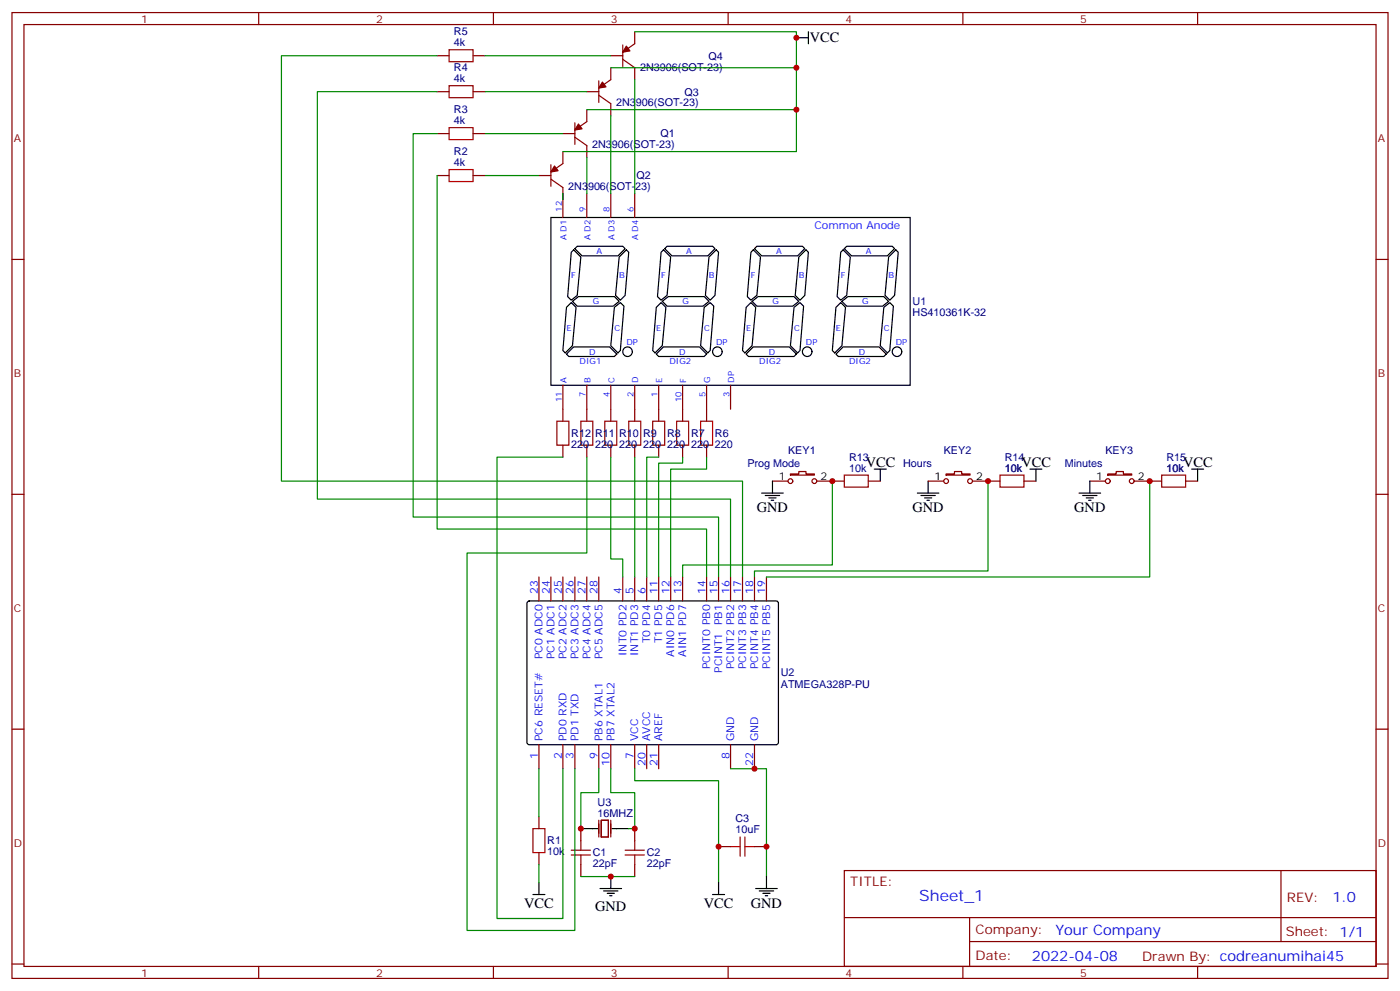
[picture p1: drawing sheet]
<svg xmlns="http://www.w3.org/2000/svg" width="412mm" height="292mm" viewBox="0 0 412 292" stroke-linecap="round" stroke-linejoin="round" font-family="sans-serif">
<g fill="none" stroke="#870000" stroke-width=".35">
<path d="M3.5 3.7h405.4v284.3h-405.4zM7.1 7.2h398.2v277.3h-398.2zM76.2 3.7v3.5M128.8 16.4h3.5M139.3 16.4h3.6M145.3 3.7v3.5M179.9 19.9v3.6l-3.5 2.4M179.9 16.4h3.5M183.4 17.5l3.6 2.4v3.6M183.4 13.2v6.4M187 9.3v3.6l-3.6 2.4M214.5 3.7v3.5"/>
<path d="M283.6 3.7v3.5M352.8 3.7v3.5M128.8 39.3h3.5M128.8 27h3.5M139.3 39.3h3.6M139.3 27h3.6M165.8 39.3h3.5M169.3 36.2v6.3M172.9 32.3v3.5l-3.6 2.5M172.9 27h3.5M176.4 28l3.5 2.5v3.5M176.4 23.8v6.4"/>
<path d="M128.8 51.7h3.5M139.3 51.7h3.6M158.7 51.7h3.6M162.3 52.7l3.5 2.5v8.8M162.3 48.5v6.4M165.8 44.6v3.6l-3.5 2.4M169.3 40.4l3.6 2.5v3.5M172.9 57v7M179.9 57v7M187 57v7M3.5 76.4h3.6M405.3 76.4h3.6"/>
<path d="M165.8 113.4v10.6M172.9 113.4v10.6M179.9 113.4v10.6M187 113.4v10.6M194 113.4v10.6M201.1 113.4v10.6M208.1 113.4v10.6M215.2 113.4v7.1M165.8 131.1v3.5M172.9 131.1v3.5M179.9 131.1v3.5M187 131.1v3.5"/>
<path d="M194 131.1v3.5M201.1 131.1v3.5M208.1 131.1v3.5M232.8 139.5h2.5v-.7h2.1v.7h2.5v.4h-7.1zM278.7 139.5h2.5v-.7h2.1v.7h2.5v.4h-7.1zM326.3 139.5h2.5v-.7h2.1v.7h2.5v.4h-7.1zM3.5 145.5h3.6M227.5 141.6h4.6M240.6 141.6h8.1M255.8 141.6h3.5M273.4 141.6h4.6M286.5 141.6h8.1"/>
<path d="M301.6 141.6h3.6M321 141.6h4.6M334.1 141.6h8.1M349.2 141.6h3.6M405.3 145.5h3.6M158.7 169.9v7M162.3 169.9v7M165.8 169.9v7M169.3 169.9v7M172.9 169.9v7M176.4 169.9v7M183.4 169.9v7"/>
<path d="M187 169.9v7M190.5 169.9v7M194 169.9v7M197.6 169.9v7M201.1 169.9v7M208.1 169.9v7M211.7 169.9v7M215.2 169.9v7M218.7 169.9v7M222.2 169.9v7M225.8 169.9v7M3.5 214.7h3.6"/>
<path d="M158.7 219.3v7M165.8 219.3v7M169.3 219.3v7M176.4 219.3v7M179.9 219.3v7M187 219.3v7M190.5 219.3v7M194 219.3v7M215.2 219.3v7M222.2 219.3v7M405.3 214.7h3.6M158.7 240.4v3.5"/>
<path d="M158.7 251v3.5M171.1 243.9v3.6M171.1 254.5v3.6M176.4 241.5v4.9M177.1 241.5h2.1v4.9h-2.1zM179.9 241.5v4.9M187 243.9v3.6M187 254.5v3.6M211.7 249.2h3.5M222.2 249.2h3.6M248.7 256.3h156.6v28.2h-156.6zM377.3 256.3v20.9"/>
<path d="M248.7 270.1h156.5M285.6 277.2h119.6M285.6 270.1v14.2M3.5 283.8h3.6M76.2 284.5v3.5M145.3 284.5v3.5M214.5 284.5v3.5M283.6 284.5v3.5M352.8 284.5v3.5M405.3 283.8h3.6"/>
<circle cx="232.8" cy="141.6" r=".71"/>
<circle cx="239.9" cy="141.6" r=".71"/>
<circle cx="278.7" cy="141.6" r=".71"/>
<circle cx="285.8" cy="141.6" r=".71"/>
<circle cx="326.3" cy="141.6" r=".71"/>
<circle cx="333.4" cy="141.6" r=".71"/>
</g>
<g fill="none" stroke="#000" stroke-width=".35">
<path d="M234.6 11.1h3.5M238.1 9.3v3.6M162.3 64h105.8v49.4h-105.8zM168.3 74.3l.7-.7 2.1 2.1-1.1 11.3-1.7 1.4-1.1-1.1zM169.3 73.2l.7-.7h13.4l.7 .7-2.1 2.1h-10.6zM184.5 73.6l.7 .7-1.1 12.7-1.4 1.4-1.4-1.4 1.1-11.3zM195.4 73.6l2.2 2.1-1.1 11.3-1.8 1.4-1-1.1 1-13zM195.8 73.2l.7-.7h13.4l.7 .7-2.1 2.1h-10.6zM211 73.6l.7 .7-1.1 12.7-1.4 1.4-1.4-1.4 1-11.3zM221.2 74.3l.7-.7 2.1 2.1-1 11.3-1.8 1.4-1.1-1.1zM222.2 73.2l.8-.7h13.4l.7 .7-2.2 2.1h-10.5zM237.4 73.6l.7 .7-1 12.7-1.4 1.4-1.5-1.4 1.1-11.3z"/>
<path d="M248.4 73.6l2.1 2.1-1.1 11.3-1.8 1.4-1-1.1 1-13zM248.7 73.2l.7-.7h13.4l.7 .7-2.1 2.1h-10.6zM263.9 73.6l.7 .7-1.1 12.7-1.4 1.4-1.4-1.4 1.1-11.3zM166.9 90.5l1.4-1.4 1.4 1.4-1.1 11.3-2.1 2.1-.7-.7zM168.6 88.7l1.8-1.4h10.6l1.4 1.4-1.8 1.4h-10.6zM181 90.5l1.7-1.4 1.1 1-1.1 13.1-.7 .7-2.1-2.1zM193.3 90.5l1.4-1.4 1.4 1.4-1 11.3-2.1 2.1-.7-.7zM195.1 88.7l1.7-1.4h10.6l1.4 1.4-1.7 1.4h-10.6zM207.4 90.5l1.8-1.4 1.1 1-1.1 13.1-.7 .7-2.1-2.1zM219.8 90.5l1.4-1.4 1.4 1.4-1.1 11.3-2.1 2.1-.7-.7zM221.5 88.7l1.8-1.4h10.6l1.4 1.4-1.8 1.4h-10.5zM233.9 90.5l1.8-1.4 1 1-1 13.1-.8 .7-2.1-2.1z"/>
<path d="M246.2 90.5l1.4-1.4 1.5 1.4-1.1 11.3-2.1 2.1-.7-.7zM248 88.7l1.8-1.4h10.5l1.5 1.4-1.8 1.4h-10.6zM260.3 90.5l1.8-1.4 1.1 1-1.1 13.1-.7 .7-2.1-2.1zM166.9 104.2l2.1-2.1h10.6l2.1 2.1-.7 .8h-13.4zM193.3 104.2l2.1-2.1h10.6l2.1 2.1-.7 .8h-13.4zM219.8 104.2l2.1-2.1h10.6l2.1 2.1-.7 .8h-13.4zM246.2 104.2l2.2-2.1h10.5l2.2 2.1-.8 .8h-13.4zM257.5 138.1h3.6M259.3 138.1v3.5M303.4 138.1h3.5M305.2 138.1v3.5M351 138.1h3.5"/>
<path d="M352.8 138.1v3.5M224.4 145.2h6.3M225.4 145.9h4.3M226.5 146.6h2.1M227.2 147.3h.7M227.5 141.6v3.6M270.2 145.2h6.4M271.3 145.9h4.2M272.3 146.6h2.2M273 147.3h.8M273.4 141.6v3.6M317.9 145.2h6.3"/>
<path d="M318.9 145.9h4.2M320 146.6h2.1M320.7 147.3h.7M321 141.6v3.6M155.5 177.1l.4-.2 73 .1 .4 .6-.1 41.2-.6 .5-72.9-.1-.5-.7v-40.9zM158.7 259.8v3.5M171.1 243.9h4.9M179.9 258.1v3.5M180.3 243.9h4.9M211.7 259.8v3.5M225.8 258.1v3.5M157 263.3h3.5"/>
<path d="M176.7 261.6h6.4M177.8 262.3h4.2M178.9 263h2.1M179.6 263.7h.7M209.9 263.3h3.5M222.6 261.6h6.4M223.7 262.3h4.2M224.7 263h2.1M225.4 263.7h.7"/>
<circle cx="184.9" cy="103.5" r="1.41"/>
<circle cx="211.3" cy="103.5" r="1.41"/>
<circle cx="237.8" cy="103.5" r="1.41"/>
<circle cx="264.2" cy="103.5" r="1.41"/>
</g>
<g fill="none" stroke="#a10000" stroke-width=".35">
<path d="M132.3 14.6h7v3.6h-7zM132.3 37.6h7v3.5h-7zM132.3 25.2h7v3.6h-7zM132.3 49.9h7v3.5h-7zM164 124h3.6v7.1h-3.6zM171.1 124h3.5v7.1h-3.5zM178.2 124h3.5v7.1h-3.5zM185.2 124h3.5v7.1h-3.5zM192.3 124h3.5v7.1h-3.5zM199.3 124h3.5v7.1h-3.5zM206.4 124h3.5v7.1h-3.5zM248.7 139.9h7.1v3.5h-7.1z"/>
<path d="M294.6 139.9h7v3.5h-7zM342.2 139.9h7v3.5h-7zM157 243.9h3.5v7.1h-3.5zM168.3 250.3h5.6M168.3 251.7h5.6M171.1 247.5v2.8M171.1 251.7v2.8M184.1 250.3h5.7M184.1 251.7h5.7M187 247.5v2.8M187 251.7v2.8M215.2 249.2h2.8"/>
<path d="M218 246.4v5.7M219.4 249.2h2.8M219.4 246.4v5.7"/>
</g>
<g fill="none" stroke="#008700" stroke-width=".35">
<path d="M128.8 16.4h-45.9v125.2h135.8v28.3M142.9 16.4h37M187 9.3h47.6v10.6h-54.7M234.6 19.9v12.4h-61.7M128.8 39.3h-7.1v112.9h90v17.7M128.8 27h-35.3v119.9h121.7v23M142.9 27h30M142.9 39.3h22.9M179.9 34v23M187 23.5v33.5M234.6 32.3v12.3h-68.8M128.8 51.7v104.1h79.3v14.1"/>
<path d="M142.9 51.7h15.8M165.8 57v1.7M172.9 46.4v10.6M165.8 134.6h-19.4v135.8h19.4v-44.1M172.9 134.6v28.2h-35.3v111.1h31.7v-47.6M179.9 134.6v30h3.5v5.3M187 134.6v35.3M194 134.6h-3.5v35.3M201.1 134.6v1.7h-7.1v33.6M208.1 134.6v3.5h-10.5v31.8M245.2 141.6v24.7h-44.1v3.6M291 141.6v26.5h-68.8v1.8"/>
<path d="M338.7 141.6v28.3h-112.9M158.7 226.3v14.1M176.4 226.3v7.1h-5.3v10.5M179.9 226.3v7.1h7.1v10.5h-1.8M187 226.3v3.5h24.7v30M215.2 226.3h10.6v31.8M158.7 254.5v5.3M171.1 258.1h15.9"/>
</g>
<g fill="#870000" stroke="#870000" stroke-width=".35">
<path d="M170.4 36.5l1 1.4-2.1 .4z"/>
<path d="M163.3 48.9l1.1 1.4-2.1 .3z"/>
<path d="M177.4 24.2l1.1 1.4-2.1 .3z"/>
<path d="M184.5 13.6l1.1 1.4-2.2 .3z"/>
</g>
<g fill="#c00">
<circle cx="187" cy="243.9" r=".88"/>
<circle cx="171.1" cy="243.9" r=".88"/>
<circle cx="179.9" cy="258.1" r=".88"/>
<circle cx="222.3" cy="226.3" r=".88"/>
<circle cx="225.8" cy="249.2" r=".88"/>
<circle cx="211.7" cy="249.2" r=".88"/>
<circle cx="234.6" cy="11.1" r=".88"/>
<circle cx="234.6" cy="19.9" r=".88"/>
<circle cx="234.6" cy="32.3" r=".88"/>
<circle cx="245.2" cy="141.6" r=".88"/>
<circle cx="291" cy="141.6" r=".88"/>
<circle cx="338.7" cy="141.6" r=".88"/>
</g>
<text font-size="4.6" fill="#00f" x="270.8" y="265.3">Sheet_1</text>
<g font-size="4.2">
<text x="238.6" y="12.5">VCC</text>
<text x="255.1" y="137.4">VCC</text>
<text x="300.9" y="137.4">VCC</text>
<text x="348.5" y="137.4">VCC</text>
<text x="223" y="150.8">GND</text>
<text x="268.8" y="150.8">GND</text>
<text x="316.4" y="150.8">GND</text>
<text x="154.4" y="267.3">VCC</text>
<text x="175.3" y="268.3">GND</text>
<text x="207.3" y="267.3">VCC</text>
<text x="221.2" y="267.2">GND</text>
</g>
<g font-size="4.2" fill="#00f">
<text x="392.5" y="265.6">1.0</text>
<text x="310.9" y="275.1">Your Company</text>
<text x="304" y="282.9">2022-04-08</text>
</g>
<g font-size="3.9" fill="#800">
<text x="250.5" y="260.9">TITLE:</text>
<text x="379.1" y="265.6">REV:</text>
<text x="287.4" y="275.1">Company:</text>
<text x="378.7" y="275.7">Sheet: 1/1</text>
<text x="287.4" y="282.8">Date:</text>
<text x="336.4" y="282.8">Drawn By: codreanumihai45</text>
</g>
<g font-size="3.2" fill="#800">
<text x="41.6" y="6.7">1</text>
<text x="110.8" y="6.7">2</text>
<text x="179.9" y="6.7">3</text>
<text x="249.1" y="6.7">4</text>
<text x="318.2" y="6.7">5</text>
<text x="4.1" y="41.8">A</text>
<text x="405.9" y="41.8">A</text>
<text x="4.1" y="110.9">B</text>
<text x="405.9" y="110.9">B</text>
<text x="4.1" y="180.1">C</text>
<text x="405.9" y="180.1">C</text>
<text x="4.1" y="249.2">D</text>
<text x="405.9" y="249.2">D</text>
<text x="41.6" y="287.5">1</text>
<text x="110.8" y="287.5">2</text>
<text x="179.9" y="287.5">3</text>
<text x="249.1" y="287.5">4</text>
<text x="318.2" y="287.5">5</text>
</g>
<g font-size="3.2" fill="#000080">
<text x="133.7" y="10.4">R5</text>
<text x="133.7" y="13.6">4k</text>
<text x="208.7" y="17.5">Q4</text>
<text x="133.7" y="20.9">R4</text>
<text x="188.6" y="20.8">2N3906(SOT-23)</text>
<text x="133.7" y="24.2">4k</text>
<text x="201.6" y="28.1">Q3</text>
<text x="133.7" y="33.3">R3</text>
<text x="181.5" y="31.3">2N3906(SOT-23)</text>
<text x="133.7" y="36.5">4k</text>
<text x="194.6" y="40.5">Q1</text>
<text x="133.7" y="45.6">R2</text>
<text x="174.4" y="43.7">2N3906(SOT-23)</text>
<text x="133.7" y="48.9">4k</text>
<text x="187.5" y="52.8">Q2</text>
<text x="167.4" y="56">2N3906(SOT-23)</text>
<text x="268.8" y="89.7">U1</text>
<text x="268.8" y="93">HS410361K-32</text>
<text x="168.3" y="131.8">220</text>
<text x="168.3" y="128.6">R12</text>
<text x="175.3" y="131.8">220</text>
<text x="175.3" y="128.6">R11</text>
<text x="182.4" y="131.8">220</text>
<text x="182.4" y="128.6">R10</text>
<text x="189.4" y="131.8">220</text>
<text x="189.4" y="128.6">R9</text>
<text x="196.5" y="131.8">220</text>
<text x="196.5" y="128.6">R8</text>
<text x="203.6" y="131.8">220</text>
<text x="203.6" y="128.6">R7</text>
<text x="210.6" y="131.8">220</text>
<text x="210.6" y="128.6">R6</text>
<text x="220.2" y="137.4">Prog Mode</text>
<text x="232.2" y="133.7">KEY1</text>
<text x="250.1" y="135.6">R13</text>
<text x="266" y="137.4">Hours</text>
<text x="278" y="133.7">KEY2</text>
<text x="296" y="135.6">R14</text>
<text x="313.6" y="137.4">Minutes</text>
<text x="325.6" y="133.7">KEY3</text>
<text x="343.6" y="135.6">R15</text>
<text x="250.1" y="138.8">10k</text>
<text x="296" y="138.8">10k</text>
<text x="343.6" y="138.8">10k</text>
<text x="230" y="202.4">ATMEGA328P-PU</text>
<text x="230" y="199">U2</text>
<text x="176" y="237.2">U3</text>
<text x="176" y="240.4">16MHZ</text>
<text x="216.6" y="245.4">10uF</text>
<text x="216.6" y="242.1">C3</text>
<text x="161.2" y="251.8">10k</text>
<text x="161.2" y="248.6">R1</text>
<text x="174.6" y="255.2">22pF</text>
<text x="174.6" y="252.1">C1</text>
<text x="190.5" y="255.2">22pF</text>
<text x="190.5" y="252.1">C2</text>
</g>
<g font-size="3.2" fill="#00f">
<text x="239.9" y="67.6">Common Anode</text>
<text x="158.4" y="174.8" transform="rotate(-90 158.4 174.8)">23</text>
<text x="161.9" y="174.8" transform="rotate(-90 161.9 174.8)">24</text>
<text x="165.5" y="174.8" transform="rotate(-90 165.5 174.8)">25</text>
<text x="169" y="174.8" transform="rotate(-90 169 174.8)">26</text>
<text x="172.5" y="174.8" transform="rotate(-90 172.5 174.8)">27</text>
<text x="176" y="174.8" transform="rotate(-90 176 174.8)">28</text>
<text x="183.1" y="174.8" transform="rotate(-90 183.1 174.8)">4</text>
<text x="186.6" y="174.8" transform="rotate(-90 186.6 174.8)">5</text>
<text x="190.1" y="174.8" transform="rotate(-90 190.1 174.8)">6</text>
<text x="193.7" y="174.8" transform="rotate(-90 193.7 174.8)">11</text>
<text x="197.2" y="174.8" transform="rotate(-90 197.2 174.8)">12</text>
<text x="200.7" y="174.8" transform="rotate(-90 200.7 174.8)">13</text>
<text x="207.8" y="174.8" transform="rotate(-90 207.8 174.8)">14</text>
<text x="211.3" y="174.8" transform="rotate(-90 211.3 174.8)">15</text>
<text x="214.8" y="174.8" transform="rotate(-90 214.8 174.8)">16</text>
<text x="218.4" y="174.8" transform="rotate(-90 218.4 174.8)">17</text>
<text x="221.9" y="174.8" transform="rotate(-90 221.9 174.8)">18</text>
<text x="225.4" y="174.8" transform="rotate(-90 225.4 174.8)">19</text>
<text x="212.7" y="184.1" transform="rotate(-90 212.7 184.1)">PB1</text>
<text x="191.6" y="189.4" transform="rotate(-90 191.6 189.4)">T0 PD4</text>
<text x="195.1" y="189.4" transform="rotate(-90 195.1 189.4)">T1 PD5</text>
<text x="159.8" y="194.1" transform="rotate(-90 159.8 194.1)">PC0 ADC0</text>
<text x="163.3" y="194.1" transform="rotate(-90 163.3 194.1)">PC1 ADC1</text>
<text x="166.9" y="194.1" transform="rotate(-90 166.9 194.1)">PC2 ADC2</text>
<text x="170.4" y="194.1" transform="rotate(-90 170.4 194.1)">PC3 ADC3</text>
<text x="173.9" y="194.1" transform="rotate(-90 173.9 194.1)">PC4 ADC4</text>
<text x="177.4" y="194.1" transform="rotate(-90 177.4 194.1)">PC5 ADC5</text>
<text x="184.5" y="193.1" transform="rotate(-90 184.5 193.1)">INT0 PD2</text>
<text x="188" y="193.1" transform="rotate(-90 188 193.1)">INT1 PD3</text>
<text x="198.6" y="193.4" transform="rotate(-90 198.6 193.4)">AIN0 PD6</text>
<text x="202.1" y="193.4" transform="rotate(-90 202.1 193.4)">AIN1 PD7</text>
<text x="209.2" y="197" transform="rotate(-90 209.2 197)">PCINT0 PB0</text>
<text x="216.3" y="197" transform="rotate(-90 216.3 197)">PCINT2 PB2</text>
<text x="219.8" y="197" transform="rotate(-90 219.8 197)">PCINT3 PB3</text>
<text x="223.3" y="197" transform="rotate(-90 223.3 197)">PCINT4 PB4</text>
<text x="226.8" y="197" transform="rotate(-90 226.8 197)">PCINT5 PB5</text>
<text x="212.7" y="198.1" transform="rotate(-90 212.7 198.1)">PCINT1</text>
<text x="159.8" y="218.2" transform="rotate(-90 159.8 218.2)">PC6 RESET#</text>
<text x="166.9" y="218.2" transform="rotate(-90 166.9 218.2)">PD0 RXD</text>
<text x="170.4" y="218.2" transform="rotate(-90 170.4 218.2)">PD1 TXD</text>
<text x="177.4" y="218.2" transform="rotate(-90 177.4 218.2)">PB6 XTAL1</text>
<text x="181" y="218.2" transform="rotate(-90 181 218.2)">PB7 XTAL2</text>
<text x="188" y="218.2" transform="rotate(-90 188 218.2)">VCC</text>
<text x="191.6" y="218.2" transform="rotate(-90 191.6 218.2)">AVCC</text>
<text x="195.1" y="218.2" transform="rotate(-90 195.1 218.2)">AREF</text>
<text x="216.3" y="218.2" transform="rotate(-90 216.3 218.2)">GND</text>
<text x="223.3" y="218.2" transform="rotate(-90 223.3 218.2)">GND</text>
<text x="158.4" y="223.4" transform="rotate(-90 158.4 223.4)">1</text>
<text x="165.5" y="223.4" transform="rotate(-90 165.5 223.4)">2</text>
<text x="169" y="223.4" transform="rotate(-90 169 223.4)">3</text>
<text x="176" y="223.4" transform="rotate(-90 176 223.4)">9</text>
<text x="179.6" y="225.4" transform="rotate(-90 179.6 225.4)">10</text>
<text x="186.6" y="223.4" transform="rotate(-90 186.6 223.4)">7</text>
<text x="190.1" y="225.4" transform="rotate(-90 190.1 225.4)">20</text>
<text x="193.7" y="225.4" transform="rotate(-90 193.7 225.4)">21</text>
<text x="214.8" y="223.4" transform="rotate(-90 214.8 223.4)">8</text>
<text x="221.9" y="225.4" transform="rotate(-90 221.9 225.4)">22</text>
</g>
<g font-size="3.2">
<text x="229.4" y="141.3">1</text>
<text x="241.7" y="141.3">2</text>
<text x="275.3" y="141.3">1</text>
<text x="287.5" y="141.3">2</text>
<text x="322.9" y="141.3">1</text>
<text x="335.1" y="141.3">2</text>
</g>
<g font-size="2.5" fill="#00f">
<text x="165.5" y="62.3" transform="rotate(-90 165.5 62.3)">12</text>
<text x="172.5" y="62.3" transform="rotate(-90 172.5 62.3)">9</text>
<text x="179.6" y="62.3" transform="rotate(-90 179.6 62.3)">8</text>
<text x="186.6" y="62.3" transform="rotate(-90 186.6 62.3)">6</text>
<text x="166.9" y="70.8" transform="rotate(-90 166.9 70.8)">A D1</text>
<text x="173.9" y="70.8" transform="rotate(-90 173.9 70.8)">A D2</text>
<text x="181" y="70.8" transform="rotate(-90 181 70.8)">A D3</text>
<text x="188" y="70.8" transform="rotate(-90 188 70.8)">A D4</text>
<text x="175.7" y="74.7">A</text>
<text x="202.1" y="74.7">A</text>
<text x="228.6" y="74.7">A</text>
<text x="255.1" y="74.7">A</text>
<text x="168.3" y="81.8">F</text>
<text x="182.4" y="81.8">B</text>
<text x="194.7" y="81.8">F</text>
<text x="208.8" y="81.8">B</text>
<text x="221.2" y="81.8">F</text>
<text x="235.3" y="81.8">B</text>
<text x="247.6" y="81.8">F</text>
<text x="261.8" y="81.8">B</text>
<text x="174.6" y="89.6">G</text>
<text x="201.1" y="89.6">G</text>
<text x="227.5" y="89.6">G</text>
<text x="254" y="89.6">G</text>
<text x="166.9" y="97.3">E</text>
<text x="181" y="97.3">C</text>
<text x="184.5" y="101.6">DP</text>
<text x="193.3" y="97.3">E</text>
<text x="207.4" y="97.3">C</text>
<text x="211" y="101.6">DP</text>
<text x="219.8" y="97.3">E</text>
<text x="233.9" y="97.3">C</text>
<text x="237.4" y="101.6">DP</text>
<text x="246.2" y="97.3">E</text>
<text x="260.3" y="97.3">C</text>
<text x="263.9" y="101.5">DP</text>
<text x="170.7" y="107.2">DIG1</text>
<text x="173.6" y="104.4">D</text>
<text x="197.2" y="107.2">DIG2</text>
<text x="200" y="104.4">D</text>
<text x="223.7" y="107.2">DIG2</text>
<text x="226.5" y="104.4">D</text>
<text x="250.1" y="107.2">DIG2</text>
<text x="252.9" y="104.4">D</text>
<text x="166.9" y="112.7" transform="rotate(-90 166.9 112.7)">A</text>
<text x="173.9" y="112.7" transform="rotate(-90 173.9 112.7)">B</text>
<text x="181" y="112.7" transform="rotate(-90 181 112.7)">C</text>
<text x="188" y="112.7" transform="rotate(-90 188 112.7)">D</text>
<text x="195.1" y="112.7" transform="rotate(-90 195.1 112.7)">E</text>
<text x="202.1" y="112.7" transform="rotate(-90 202.1 112.7)">F</text>
<text x="209.2" y="112.7" transform="rotate(-90 209.2 112.7)">G</text>
<text x="216.3" y="112.7" transform="rotate(-90 216.3 112.7)">DP</text>
<text x="165.5" y="118.3" transform="rotate(-90 165.5 118.3)">11</text>
<text x="172.5" y="116.7" transform="rotate(-90 172.5 116.7)">7</text>
<text x="179.6" y="116.7" transform="rotate(-90 179.6 116.7)">4</text>
<text x="186.6" y="116.7" transform="rotate(-90 186.6 116.7)">2</text>
<text x="193.7" y="116.7" transform="rotate(-90 193.7 116.7)">1</text>
<text x="200.7" y="118.3" transform="rotate(-90 200.7 118.3)">10</text>
<text x="207.8" y="116.7" transform="rotate(-90 207.8 116.7)">5</text>
<text x="214.8" y="116.7" transform="rotate(-90 214.8 116.7)">3</text>
</g>
</svg>
